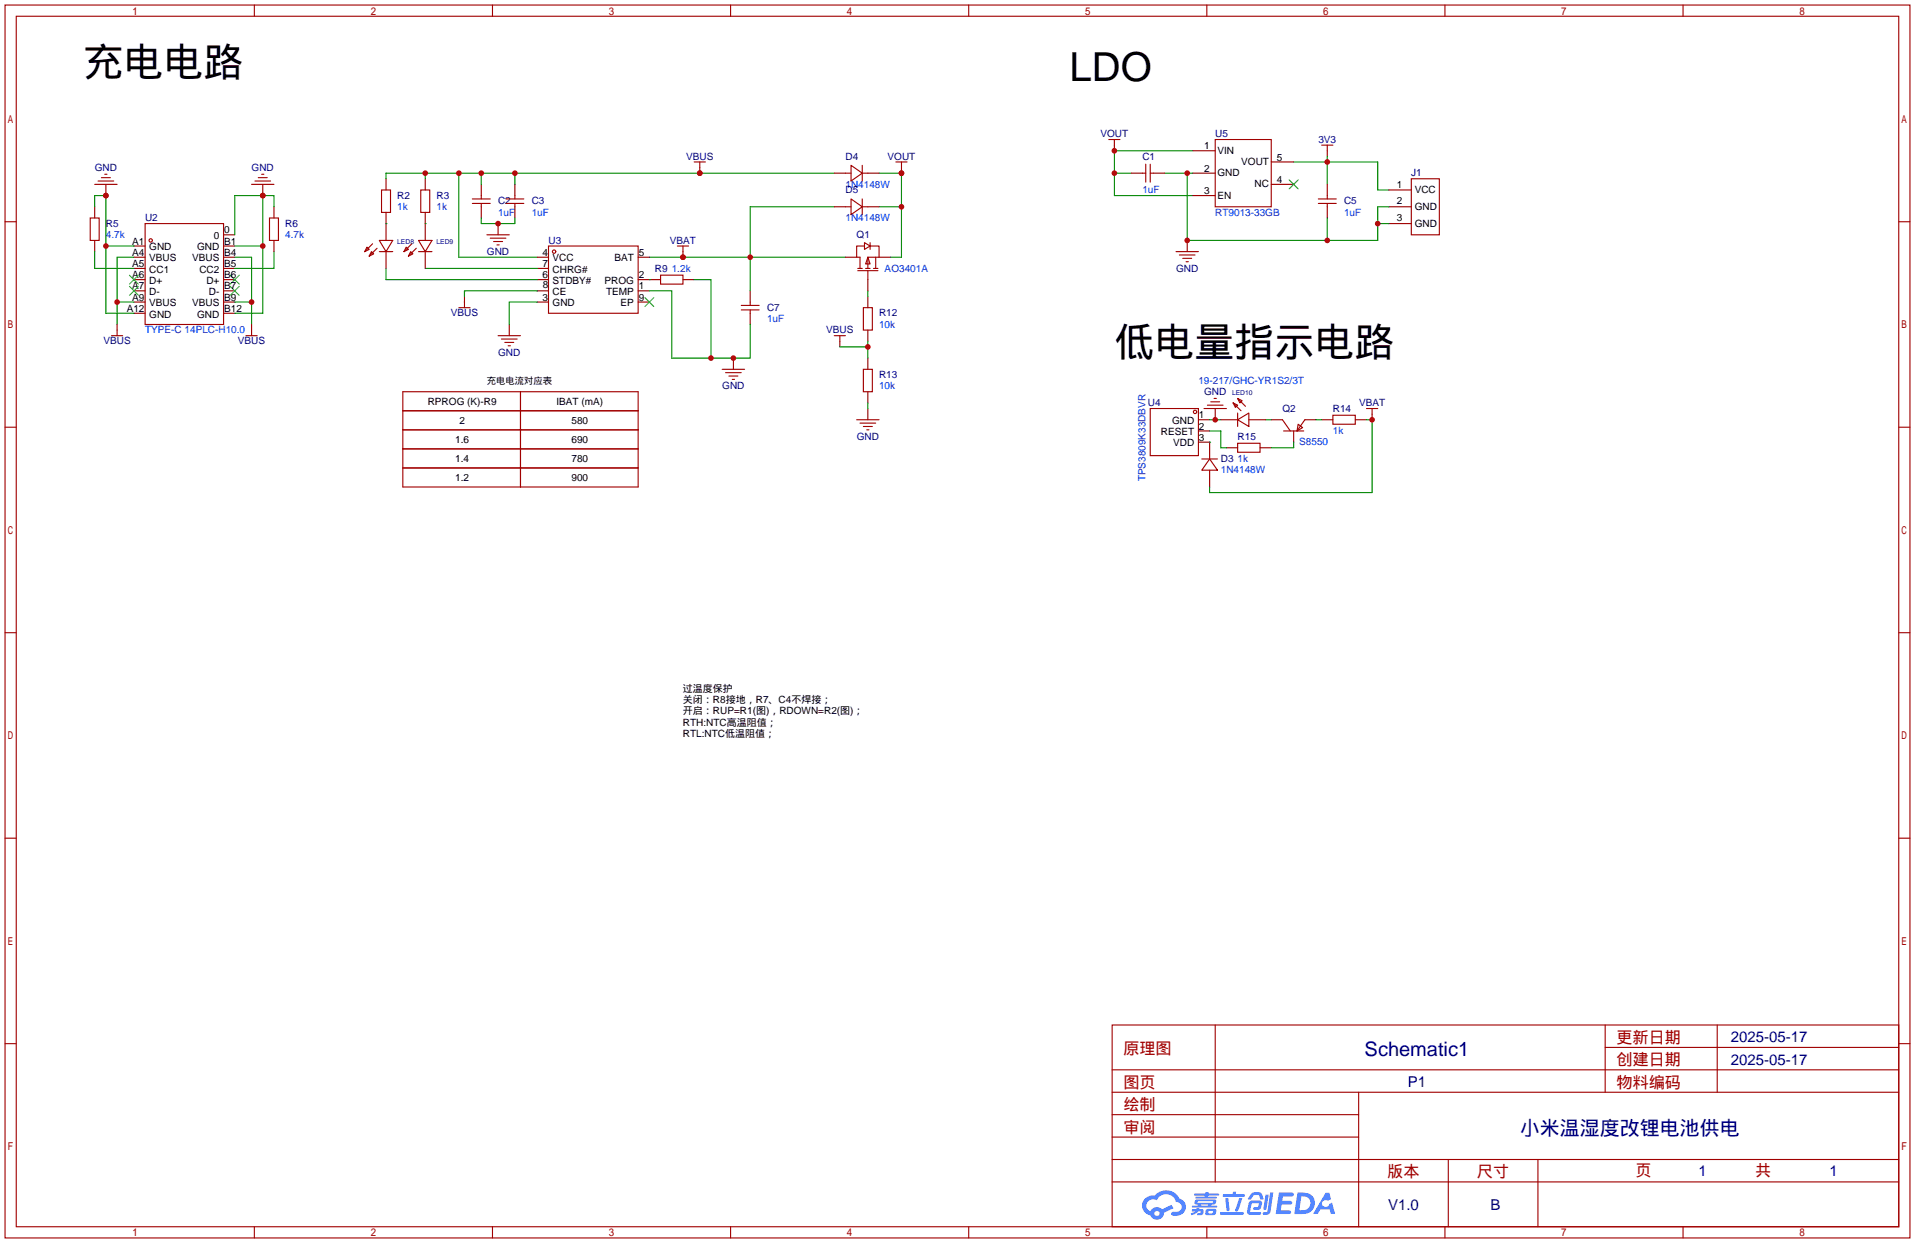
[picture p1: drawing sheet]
<svg xmlns="http://www.w3.org/2000/svg" width="434mm" height="282mm" viewBox="0 0 434 282" stroke-linecap="round" stroke-linejoin="round" font-family="sans-serif">
<g fill="none" stroke="#a10000" stroke-width=".25">
<path d="M1.1 1.1h431.8v279.4h-431.8zM3.7 3.7h426.7v274.3h-426.7zM57.7 1.1v2.6M111.6 1.1v2.6M165.6 1.1v2.6M219.6 1.1v2.6M273.6 1.1v2.6M327.5 1.1v2.6M381.5 1.1v2.6M1.1 50.2h2.6M430.4 50.2h2.5M1.1 96.8h2.6"/>
<path d="M430.4 96.8h2.5M1.1 143.4h2.6M430.4 143.4h2.5M1.1 189.9h2.6M430.4 189.9h2.5M1.1 236.5h2.6M252.1 232.3h178.3v45.7h-178.3zM275.5 232.3v35.5M363.9 232.3v15.2M363.9 237.4h66.5M389.3 232.3v15.2M430.4 236.5h2.5"/>
<path d="M252.1 252.6h55.9M252.1 247.5h178.3M252.1 257.7h55.9M252.1 242.4h178.3M308 247.5v30.5M57.7 278v2.5M111.6 278v2.5M165.6 278v2.5M219.6 278v2.5M252.1 267.8h178.3M252.1 262.8h178.3M273.6 278v2.5"/>
<path d="M327.5 278v2.5M328.3 262.8v15.2M348.6 262.8v15.2M381.5 278v2.5"/>
</g>
<g fill="#5487ff">
<path d="M289.9 270.3h2.7a.48 .48 0 0 1 .7 .4 .48 .48 0 0 1-.7 .4h-1.8l-.2 1h1.9a.43 .43 0 0 1 .4 .5 .43 .43 0 0 1-.4 .4h-2l-.2 1.3h1.7a.45 .45 0 0 1 .6 .2 .45 .45 0 0 1-.2 .6h-3.2z"/>
<path d="M300.5 270.3h.8l.4 1.4-.7 .4a.84 .84 0 0 0-1.2 .2 .84 .84 0 0 0 .3 1.2 .84 .84 0 0 0 1.2-.4v-.3l.6-.3 .7 2.6h-.9l-.3-1h-2.1l-.6 1h-1.1z"/>
<path d="M286.9 270.7h.7l-.5 3.2a.36 .36 0 0 1-.4 .3 .36 .36 0 0 1-.3-.3z"/>
<path d="M287.9 270.2h.7l-.6 4.3a1.13 1.13 0 0 1-1.8 .6l.2-.4h.8l.1-.2z"/>
<path d="M283.6 270.5l.6-.3h1a.77 .77 0 0 1 .9 .5l.3 1-.2 .1h-.5l-.3-.9-.2-.1-1 .1-.7 .9h-.6z"/>
<path d="M283.2 272.4l.5-.3 1.7-.1a.81 .81 0 0 1 .7 .6 .81 .81 0 0 1-.2 .8 .81 .81 0 0 1-.9 .8h-.7a.32 .32 0 0 1-.3-.4 .32 .32 0 0 1 .4-.2l.8-.1 .2-.8h-1.7l-.3 1.9 2.2 .1a.32 .32 0 0 1 .3 .3 .32 .32 0 0 1-.4 .3h-2.3l-.4-.3-.1-.5z"/>
<path d="M276.6 274.7h5a.33 .33 0 0 1 .4 .3 .33 .33 0 0 1-.4 .3h-4.9l-.1-.1z"/>
<path d="M280.9 271.5h.7l-.6 2a.98 .98 0 0 1-.7 1l-.3-.3z"/>
<path d="M277.7 271.5h.7l.3 2.6a.34 .34 0 0 1-.3 .4 .34 .34 0 0 1-.4-.3z"/>
<path d="M277.2 270.6h2.2l.2-.5h.6l-.1 .5h1.8a.32 .32 0 0 1 .3 .4 .32 .32 0 0 1-.4 .3h-4.5l-.1-.2z"/>
<path d="M270.2 274h.9l.1-.2h.7l-.1 .2 .9 .1 .1 .1-.1 1-1.3 .2v-.4l.6-.1 .1-.3a.68 .68 0 0 0-.9 .3l-1.1 .5-.2-.4 1-.5h-.8z"/>
<path d="M270.8 270.5h2.4l.1-.3 .7-.1-.1 .4h2.2l.3 .3-.3 .2h-2.2l-.1 .2h1.8l.2 .2-.2 .2h-4.5l-.1-.4h2.1v-.2h-2.2l-.2-.2z"/>
<path d="M294.1 270.3l-.7 4.8h1.7a2.5 2.5 0 0 0 3-2.5 2.5 2.5 0 0 0-3.1-2.3zM295 271.1a1.65 1.65 0 0 1 2 1.7 1.65 1.65 0 0 1-2.1 1.5h-.4z"/>
<path d="M270.9 272l-.1 .8 .7 .2v.2h-1.3l.1 .5h5.4l.2-.2-.2-.3h-1.2l.2-.2a.7 .7 0 0 0 .9-.3 .7 .7 0 0 0-.1-.8l-4.1-.1zM271.5 272.2l3.5 .1-.2 .3h-3.2zM272.2 273h1.7l-.1 .2h-1.5z"/>
<path d="M273.4 274.1a1.05 1.05 0 0 0-.1 1.2 2.91 2.91 0 0 0 2.2-.1 .98 .98 0 0 0 .1-1.2l-1.7-.1zM274 274.4h.8l.1 .4-.2 .2-.8-.1z"/>
<path d="M259.6 271.6a2.23 2.23 0 0 0-.6 2.3 2.23 2.23 0 0 0 1.8 1.5 1.58 1.58 0 0 0 1.7 1 1.58 1.58 0 0 0 1.3-1.5l2.2-1.1-.5-.8-2.1 1.1a1.65 1.65 0 0 0-2.6 .4 1.47 1.47 0 0 1-.7-2.1 1.47 1.47 0 0 1 2.1-.4 2.3 2.3 0 0 1 2.4-1.4 2.3 2.3 0 0 1 2 1.8 1.12 1.12 0 0 1 1.3 1 1.12 1.12 0 0 1-1.1 1.2h-.8a.45 .45 0 0 0-.5 .4 .45 .45 0 0 0 .4 .5 2.21 2.21 0 0 0 2.3-.6 2.21 2.21 0 0 0 .5-2.2 2.13 2.13 0 0 0-1.4-1.1 3.3 3.3 0 0 0-5.5-.7l-1.2 .1zM261.7 275a.57 .57 0 0 1 1.1 0 .57 .57 0 0 1-1.1 0z"/>
</g>
<g fill="none" stroke="#a10000" stroke-width=".25">
<path d="M32.9 50.7h17.8v22.8h-17.8zM86.5 43.1h2v5h-2zM95.4 43.1h2v5h-2zM107.1 45.1h4M107.1 46.1h4M109.1 44.3v.8M109.1 46.1v.8M114.7 45.1h4M114.7 46.1h4M116.7 44.3v.8M116.7 46.1v.8M149.7 62.4h5.1v2h-5.1z"/>
<path d="M168 70.2h4.1M168 69.2h4.1M170.1 68.5v.7M170.1 70.2v.8M189.1 76.1h2.5M190.4 76.1v1.2M195.7 69.7h2v5.1h-2zM163.7 83.7h5.1M164.5 84.5h3.5M165.2 85.2h2.1M166 86h.5M195.7 83.7h2v5.1h-2z"/>
<circle cx="34.2" cy="54.5" r=".38"/>
</g>
<g fill="none" stroke="#870000" stroke-width=".25">
<path d="M30.4 55.8h2.5M30.4 58.3h2.5M50.7 55.8h2.5M50.7 58.3h2.5M50.7 53.2h2.5M87.5 40.5v2.6M87.5 48.1v2.6M96.4 40.5v2.6M96.4 48.1v2.6M109.1 41.8v2.5M109.1 46.9v2.5M116.7 41.8v2.5"/>
<path d="M116.7 46.9v2.5M30.4 60.8h2.5M30.4 63.4h2.5M30.4 65.9h2.5M30.4 68.5h2.5M30.4 71h2.5M50.7 60.8h2.5M50.7 63.4h2.5M50.7 65.9h2.5M50.7 68.5h2.5M50.7 71h2.5M147.2 63.4h2.5"/>
<path d="M154.8 63.4h2.6M170.1 65.9v2.6M170.1 71v2.5M190.4 77.3v1.3M196.7 67.2v2.5M196.7 74.8v2.5M166.2 81.2v2.5M196.7 81.2v2.5M196.7 88.8v2.5"/>
</g>
<path d="M29.3 62.4l2.1 2M29.3 64.9l2.1 2M31.4 62.4l-2.1 2M31.4 64.9l-2.1 2M52.2 62.4l2 2M52.2 64.9l2 2M54.2 62.4l-2 2M54.2 64.9l-2 2" fill="none" stroke="#3c3" stroke-width=".25"/>
<path d="M190.4 78.6h6.3M196.7 65.9v1.3M196.7 77.3v3.9" fill="none" stroke="#008700" stroke-width=".25"/>
<circle cx="196.7" cy="78.6" r=".63" fill="#c00"/>
<path d="M196.7 92.6v2.5" fill="none" stroke="#870000" stroke-width=".25"/>
<path d="M194.2 95.1h5.1M194.9 95.9h3.6M195.7 96.6h2M196.5 97.4h.5" fill="none" stroke="#a10000" stroke-width=".25"/>
<path d="M96.4 39.2v1.3M104 39.2v19.1h17.8M109.1 39.2v2.6M116.7 39.2v2.6M189.1 39.2h-101.6v1.3M196.7 91.3v1.3" fill="none" stroke="#008700" stroke-width=".25"/>
<g fill="#c00">
<circle cx="158.6" cy="39.2" r=".63"/>
<circle cx="96.4" cy="39.2" r=".63"/>
<circle cx="104" cy="39.2" r=".63"/>
<circle cx="109.1" cy="39.2" r=".63"/>
<circle cx="116.7" cy="39.2" r=".63"/>
</g>
<path d="M158.6 38v1.2" fill="none" stroke="#870000" stroke-width=".25"/>
<circle cx="158.6" cy="39.2" r=".63" fill="#c00"/>
<path d="M157.4 36.7h2.5M158.6 36.7v1.3M110.4 53.2h5M111.1 54h3.6M111.9 54.7h2M112.6 55.5h.6" fill="none" stroke="#a10000" stroke-width=".25"/>
<path d="M112.9 50.7v2.5" fill="none" stroke="#870000" stroke-width=".25"/>
<path d="M109.1 49.4v1.3h7.6v-1.3" fill="none" stroke="#008700" stroke-width=".25"/>
<circle cx="112.9" cy="50.7" r=".63" fill="#c00"/>
<path d="M199.3 39.2h5v19.1h-2.5M199.3 46.9h5" fill="none" stroke="#008700" stroke-width=".25"/>
<g fill="#c00">
<circle cx="204.3" cy="46.9" r=".63"/>
<circle cx="204.3" cy="39.2" r=".63"/>
</g>
<path d="M147.2 58.3h44.4M189.1 46.9h-19v19" fill="none" stroke="#008700" stroke-width=".25"/>
<g fill="#c00">
<circle cx="170.1" cy="58.3" r=".63"/>
<circle cx="154.8" cy="58.3" r=".63"/>
</g>
<path d="M204.3 38v1.2" fill="none" stroke="#870000" stroke-width=".25"/>
<circle cx="204.3" cy="39.2" r=".63" fill="#c00"/>
<path d="M203.1 36.7h2.5M204.3 36.7v1.3" fill="none" stroke="#a10000" stroke-width=".25"/>
<path d="M154.8 57v1.3" fill="none" stroke="#870000" stroke-width=".25"/>
<circle cx="154.8" cy="58.3" r=".63" fill="#c00"/>
<g fill="none" stroke="#a10000" stroke-width=".25">
<path d="M124.3 55.8h20.4v15.2h-20.4zM153.5 55.8h2.6M154.8 55.8v1.2M104 69.7h2.6M105.3 68.5v1.2M112.9 76.1h5.1M113.7 76.8h3.5M114.4 77.6h2.1M115.2 78.4h.5M91.3 88.8h53.4v21.6h-53.4zM91.3 93.1h53.4M91.3 97.4h53.4"/>
<path d="M118 88.8v21.6M91.3 101.7h53.4M91.3 106h53.4"/>
<circle cx="125.6" cy="57" r=".38"/>
</g>
<path d="M121.8 58.3h2.5M144.7 58.3h2.5M105.3 67.2v1.3M115.4 73.5v2.6M121.8 65.9h2.5M121.8 63.4h2.5M121.8 68.5h2.5M121.8 60.8h2.5M144.7 65.9h2.5M144.7 63.4h2.5M144.7 68.5h2.5" fill="none" stroke="#870000" stroke-width=".25"/>
<path d="M146.2 67.4l2 2.1M148.2 67.4l-2 2.1" fill="none" stroke="#3c3" stroke-width=".25"/>
<path d="M87.5 60.8v2.6h34.3M96.4 60.8h25.4M121.8 65.9h-16.5v1.3M121.8 68.5h-6.4v5M147.2 63.4h.1M147.2 65.9h5.1v15.3h17.8v-7.7M157.4 63.4h3.8v17.8" fill="none" stroke="#008700" stroke-width=".25"/>
<g fill="#c00">
<circle cx="161.2" cy="81.2" r=".63"/>
<circle cx="166.2" cy="81.2" r=".63"/>
</g>
<path d="M53.2 55.8h6.4M59.6 44.3v26.7h-6.4M62.1 46.9v-2.6h-8.9v8.9M62.1 57v3.8h-8.9" fill="none" stroke="#008700" stroke-width=".25"/>
<path d="M62.1 46.9v2.5M62.1 54.5v2.5" fill="none" stroke="#870000" stroke-width=".25"/>
<path d="M61.1 49.4h2v5.1h-2z" fill="none" stroke="#a10000" stroke-width=".25"/>
<g fill="#c00">
<circle cx="59.6" cy="44.3" r=".63"/>
<circle cx="59.6" cy="55.8" r=".63"/>
</g>
<path d="M59.6 41.8v2.5" fill="none" stroke="#870000" stroke-width=".25"/>
<circle cx="59.6" cy="44.3" r=".63" fill="#c00"/>
<path d="M59.3 39.5h.5M57 41.8h5.1M57.8 41h3.5M58.5 40.3h2.1" fill="none" stroke="#a10000" stroke-width=".25"/>
<path d="M53.2 58.3h3.8v15.2M53.2 68.5h3.8" fill="none" stroke="#008700" stroke-width=".25"/>
<circle cx="57" cy="68.5" r=".63" fill="#c00"/>
<path d="M21.5 46.9v2.5M21.5 54.5v2.5M57 73.5v1.3" fill="none" stroke="#870000" stroke-width=".25"/>
<path d="M20.4 49.4h2.1v5.1h-2.1zM55.8 76.1h2.5M57 74.8v1.3" fill="none" stroke="#a10000" stroke-width=".25"/>
<path d="M21.5 46.9v-2.6h2.5v26.7h6.4M24 55.8h6.4" fill="none" stroke="#008700" stroke-width=".25"/>
<g fill="#c00">
<circle cx="24" cy="44.3" r=".63"/>
<circle cx="24" cy="55.8" r=".63"/>
</g>
<path d="M24 41.8v2.5" fill="none" stroke="#870000" stroke-width=".25"/>
<circle cx="24" cy="44.3" r=".63" fill="#c00"/>
<path d="M23.7 39.5h.6M21.5 41.8h5M22.2 41h3.6M23 40.3h2" fill="none" stroke="#a10000" stroke-width=".25"/>
<path d="M30.4 58.3h-3.9v15.2M26.5 68.5h3.9" fill="none" stroke="#008700" stroke-width=".25"/>
<circle cx="26.5" cy="68.5" r=".63" fill="#c00"/>
<path d="M252.6 32.9v1.3M300.9 34.2v1.2M191.6 58.3h2.6M199.3 58.3h2.5M269.1 54.5v2.5M26.5 73.5v1.3M196.7 63.4v2.5" fill="none" stroke="#870000" stroke-width=".25"/>
<g fill="none" stroke="#a10000" stroke-width=".25">
<path d="M251.3 31.6h2.6M252.6 31.6v1.3M299.6 32.9h2.5M300.9 32.9v1.3M196 55l1.2 .8-1.2 .7zM196 55.8h-1.8v2.5h.7v2.5M196.7 58.3l.5 1.5h-1zM197.2 55.8h2.1v2.5h-2.6v2.5M197.2 55v1.5M198.5 58.3v2.5M266.6 57h5.1M267.3 57.8h3.6"/>
<path d="M268.1 58.5h2M268.9 59.3h.5M25.3 76.1h2.5M26.5 74.8v1.3M194.4 61.3h4.6M194.4 60.8h1.1M196.2 60.8h1M196.7 61.3v2.1M198 60.8h1"/>
</g>
<path d="M293.2 36.7h19.1v6.4h2.5M300.9 35.4v6.4M21.5 57v3.8h8.9" fill="none" stroke="#008700" stroke-width=".25"/>
<circle cx="300.9" cy="36.7" r=".63" fill="#c00"/>
<g fill="none" stroke="#870000" stroke-width=".25">
<path d="M300.9 41.8v2.5M300.9 46.9v2.5M271.7 95.1h2.5M271.7 97.7h2.5M288.2 95.1h2.5M293.2 97.7v2.5M295.8 95.1h2.5M299.6 95.1h2.5M307.2 95.1h2.6M311 93.9v1.2M271.7 100.2h2.5v2.5M274.2 107.8v2.6"/>
<path d="M278 101.5h2.5M285.6 101.5h2.6"/>
</g>
<g fill="none" stroke="#a10000" stroke-width=".25">
<path d="M298.8 45.1h4.1M298.8 46.1h4.1M300.9 44.3v.8M300.9 46.1v.8M260.7 92.6h11v10.7h-11zM290.7 95.1l1.8 2.6M291 97.7h4.5M294.3 96.1l1 .8-1.3 .8zM295.8 95.1l-1.8 2.6M302.1 94.1h5.1v2h-5.1zM272.4 104h3.6M274.2 104l1.8 2.6h-3.6z"/>
<path d="M274.2 102.7v1.3M274.2 106.6v1.2M280.5 100.5h5.1v2h-5.1z"/>
<circle cx="270.9" cy="93.3" r=".38"/>
</g>
<path d="M274.2 95.1h2.5M274.2 97.7h2.5v3.8h1.3M286.9 95.1h1.3M298.3 95.1h1.3M309.8 95.1h1.2v16.5h-36.8v-1.2M274.2 100.2h.1M293.2 100.2v1.3h-5" fill="none" stroke="#008700" stroke-width=".25"/>
<circle cx="311" cy="95.1" r=".63" fill="#c00"/>
<g fill="none" stroke="#a10000" stroke-width=".25">
<path d="M191.6 39.2h1.3M192.9 37.5l2.6 1.7-2.6 1.8zM195.5 39.2h1.2M195.5 37.5v3.5M83.2 56l.5 .5-1 .5zM84.2 57l.5 .5-1 .5zM84.5 55.2l-1.8 1.8M85.5 56.3l-1.8 1.7M86 54.5h3l-1.5 2.5zM86 57h3M92.1 56l.5 .5-1 .5zM93.1 57l.5 .5-1 .5z"/>
<path d="M93.3 55.2l-1.7 1.8M94.4 56.3l-1.8 1.7M94.9 54.5h3l-1.5 2.5zM94.9 57h3M191.6 46.9h1.3M192.9 45.1l2.6 1.8-2.6 1.7zM195.5 45.1v3.5M195.5 46.9h1.2M319.9 40.5h6.4v12.7h-6.4zM279.5 91.3l1 .5-.5 .5zM279.5 91.3l1.8 1.8M280.5 95.1l2.6-1.5v3z"/>
<path d="M280.5 90.3l1.1 .5-.5 .5zM280.5 90.3l1.8 1.8M280.5 93.6v3M309.8 92.6h2.5M311 92.6v1.3"/>
</g>
<g fill="none" stroke="#870000" stroke-width=".25">
<path d="M189.1 39.2h2.5M196.7 39.2h2.6M87.5 50.7v3.8M87.5 57v3.8M96.4 50.7v3.8M96.4 57v3.8M189.1 46.9h2.5M196.7 46.9h2.6M314.8 46.9h5.1M314.8 43.1h5.1M314.8 50.7h5.1M276.7 95.1h3.8"/>
<path d="M283.1 95.1h3.8"/>
</g>
<path d="M264 39.2h6.4M269.1 39.2v15.3h43.2v-7.6h2.5M87.5 50.7h.1M96.4 50.7h.1M300.9 49.4v5.1M312.3 50.7h2.5" fill="none" stroke="#008700" stroke-width=".25"/>
<g fill="#c00">
<circle cx="300.9" cy="54.5" r=".63"/>
<circle cx="312.3" cy="50.7" r=".63"/>
<circle cx="269.1" cy="39.2" r=".63"/>
<circle cx="269.1" cy="54.5" r=".63"/>
</g>
<path d="M252.6 39.2h3.8M270.4 34.2h-17.8v10.1h17.8" fill="none" stroke="#008700" stroke-width=".25"/>
<g fill="#c00">
<circle cx="252.6" cy="34.2" r=".63"/>
<circle cx="252.6" cy="39.2" r=".63"/>
</g>
<path d="M256.4 39.2h2.6M261.5 39.2h2.5M270.4 39.2h5.1M270.4 34.2h5.1M288.2 36.7h5M270.4 44.3h5.1M288.2 41.8h5M275.5 92.6v2.5" fill="none" stroke="#870000" stroke-width=".25"/>
<path d="M259 39.2h.7M259.7 37.2v4.1M260.7 37.2v4.1M260.7 39.2h.8M275.5 31.6h12.7v15.3h-12.7z" fill="none" stroke="#a10000" stroke-width=".25"/>
<path d="M292.2 40.8l2.1 2M294.3 40.8l-2.1 2" fill="none" stroke="#3c3" stroke-width=".25"/>
<circle cx="275.5" cy="95.1" r=".63" fill="#c00"/>
<path d="M272.9 92.6h5.1M273.7 91.8h3.5M274.4 91.1h2.1M275.2 90.3h.5" fill="none" stroke="#a10000" stroke-width=".25"/>
<g font-size="9.1">
<text x="18.9" y="17.1">充电电路</text>
<text x="242.4" y="18.4">LDO</text>
<text x="252.6" y="80.6">低电量指示电路</text>
</g>
<g font-size="4.5" fill="#000080">
<text x="309.3" y="239.4">Schematic1</text>
<text x="344.5" y="257.1">小米温湿度改锂电池供电</text>
</g>
<g font-size="3.7" fill="#a00000">
<text x="254.6" y="238.9">原理图</text>
<text x="366.4" y="236.3">更新日期</text>
<text x="366.4" y="241.4">创建日期</text>
<text x="254.6" y="251.6">绘制</text>
<text x="254.6" y="246.5">图页</text>
<text x="366.4" y="246.5">物料编码</text>
<text x="254.6" y="256.7">审阅</text>
<text x="314.5" y="266.8">版本</text>
<text x="334.8" y="266.8">尺寸</text>
<text x="370.7" y="266.6">页</text>
<text x="397.9" y="266.6">共</text>
</g>
<g font-size="3.4" fill="#000080">
<text x="392.3" y="236.2">2025-05-17</text>
<text x="392.3" y="241.3">2025-05-17</text>
<text x="319.1" y="246.3">P1</text>
<text x="385" y="266.4">1</text>
<text x="414.7" y="266.4">1</text>
<text x="314.6" y="274.3">V1.0</text>
<text x="337.8" y="274.3">B</text>
</g>
<g font-size="2.3" fill="#000080">
<text x="249.5" y="31.1">VOUT</text>
<text x="275.5" y="31.1">U5</text>
<text x="298.8" y="32.3">3V3</text>
<text x="21.5" y="38.7">GND</text>
<text x="57" y="38.7">GND</text>
<text x="155.5" y="36.2">VBUS</text>
<text x="191.6" y="36.2">D4</text>
<text x="201.2" y="36.2">VOUT</text>
<text x="259" y="36.2">C1</text>
<text x="319.9" y="40">J1</text>
<text x="90" y="45">R2</text>
<text x="98.9" y="45">R3</text>
<text x="112.9" y="46.3">C2</text>
<text x="120.5" y="46.3">C3</text>
<text x="191.6" y="43.8">D5</text>
<text x="304.7" y="46.3">C5</text>
<text x="24" y="51.4">R5</text>
<text x="32.9" y="50.1">U2</text>
<text x="64.6" y="51.4">R6</text>
<text x="194.2" y="53.9">Q1</text>
<text x="110.4" y="57.7">GND</text>
<text x="124.3" y="55.2">U3</text>
<text x="151.8" y="55.2">VBAT</text>
<text x="148.5" y="61.6">R9</text>
<text x="266.6" y="61.6">GND</text>
<text x="102.2" y="71.7">VBUS</text>
<text x="173.9" y="70.4">C7</text>
<text x="199.3" y="71.7">R12</text>
<text x="187.3" y="75.5">VBUS</text>
<text x="23.5" y="78.1">VBUS</text>
<text x="53.9" y="78.1">VBUS</text>
<text x="112.9" y="80.6">GND</text>
<text x="163.7" y="88.2">GND</text>
<text x="199.3" y="85.7">R13</text>
<text x="272.9" y="89.5">GND</text>
<text x="260.2" y="92">U4</text>
<text x="290.7" y="93.3">Q2</text>
<text x="302.1" y="93.3">R14</text>
<text x="308.1" y="92">VBAT</text>
<text x="194.2" y="99.7">GND</text>
<text x="280.5" y="99.7">R15</text>
<text x="276.7" y="104.7">D3</text>
</g>
<g font-size="2.3">
<text x="272.9" y="33.9">1</text>
<text x="276" y="34.9">VIN</text>
<text x="272.9" y="38.9">2</text>
<text x="276" y="39.9">GND</text>
<text x="281.4" y="37.4">VOUT</text>
<text x="289.4" y="41.5">4</text>
<text x="289.4" y="36.4">5</text>
<text x="272.9" y="44">3</text>
<text x="276" y="45">EN</text>
<text x="284.4" y="42.5">NC</text>
<text x="316.6" y="42.5">1</text>
<text x="316.6" y="46.3">2</text>
<text x="320.7" y="43.8">VCC</text>
<text x="320.7" y="47.6">GND</text>
<text x="50.8" y="52.9">0</text>
<text x="316.6" y="50.1">3</text>
<text x="320.7" y="51.4">GND</text>
<text x="30" y="55.4">A1</text>
<text x="30" y="58">A4</text>
<text x="33.8" y="56.7">GND</text>
<text x="33.8" y="59.3">VBUS</text>
<text x="43.6" y="59.3">VBUS</text>
<text x="44.7" y="56.7">GND</text>
<text x="48.5" y="54.2">0</text>
<text x="50.8" y="55.4">B1</text>
<text x="50.8" y="58">B4</text>
<text x="122.9" y="58">4</text>
<text x="125.3" y="59.2">VCC</text>
<text x="139.3" y="59.2">BAT</text>
<text x="144.8" y="58">5</text>
<text x="30" y="60.5">A5</text>
<text x="30" y="63.1">A6</text>
<text x="30" y="65.6">A7</text>
<text x="33.8" y="61.8">CC1</text>
<text x="33.8" y="64.3">D+</text>
<text x="45.2" y="61.8">CC2</text>
<text x="46.8" y="64.3">D+</text>
<text x="50.8" y="60.5">B5</text>
<text x="50.8" y="63.1">B6</text>
<text x="50.8" y="65.6">B7</text>
<text x="122.9" y="63.1">6</text>
<text x="122.9" y="60.5">7</text>
<text x="123.1" y="65.4">8</text>
<text x="125.3" y="64.3">STDBY#</text>
<text x="125.3" y="61.8">CHRG#</text>
<text x="137" y="64.3">PROG</text>
<text x="144.8" y="65.6">1</text>
<text x="144.8" y="63.1">2</text>
<text x="28.7" y="70.7">A12</text>
<text x="30" y="68.1">A9</text>
<text x="33.8" y="66.9">D-</text>
<text x="33.8" y="69.4">VBUS</text>
<text x="33.8" y="72">GND</text>
<text x="43.6" y="69.4">VBUS</text>
<text x="44.7" y="72">GND</text>
<text x="47.3" y="66.9">D-</text>
<text x="50.8" y="68.1">B9</text>
<text x="50.8" y="70.7">B12</text>
<text x="122.9" y="68.1">3</text>
<text x="125.3" y="69.4">GND</text>
<text x="125.3" y="66.9">CE</text>
<text x="137.4" y="66.9">TEMP</text>
<text x="140.7" y="69.4">EP</text>
<text x="144.8" y="68.1">9</text>
<text x="97" y="91.8">RPROG (K)-R9</text>
<text x="126.2" y="91.8">IBAT (mA)</text>
<text x="271.8" y="94.8">1</text>
<text x="103.2" y="100.4">1.6</text>
<text x="104.1" y="96.1">2</text>
<text x="129.6" y="96.1">580</text>
<text x="129.6" y="100.4">690</text>
<text x="263.2" y="98.6">RESET</text>
<text x="265.7" y="96.1">GND</text>
<text x="265.9" y="101.2">VDD</text>
<text x="271.8" y="97.4">2</text>
<text x="271.8" y="99.9">3</text>
<text x="103.2" y="104.7">1.4</text>
<text x="129.6" y="104.7">780</text>
<text x="103.2" y="109">1.2</text>
<text x="129.6" y="109">900</text>
<text x="154.8" y="156.8">过温度保护</text>
<text x="154.8" y="159.3">关闭：R8接地，R7、C4不焊接；</text>
<text x="154.8" y="161.9">开启：RUP=R1(图)，RDOWN=R2(图)；</text>
<text x="154.8" y="164.4">RTH:NTC高温阻值；</text>
<text x="154.8" y="167">RTL:NTC低温阻值；</text>
</g>
<g font-size="2.3" fill="#00f">
<text x="90" y="47.6">1k</text>
<text x="98.9" y="47.6">1k</text>
<text x="191.6" y="42.5">1N4148W</text>
<text x="259" y="43.8">1uF</text>
<text x="24" y="53.9">4.7k</text>
<text x="64.6" y="53.9">4.7k</text>
<text x="112.9" y="48.9">1uF</text>
<text x="120.5" y="48.9">1uF</text>
<text x="191.6" y="50.1">1N4148W</text>
<text x="275.5" y="48.9">RT9013-33GB</text>
<text x="304.7" y="48.9">1uF</text>
<text x="152.3" y="61.6">1.2k</text>
<text x="200.5" y="61.6">AO3401A</text>
<text x="32.9" y="75.5">TYPE-C 14PLC-H10.0</text>
<text x="173.9" y="73">1uF</text>
<text x="199.3" y="74.3">10k</text>
<text x="199.3" y="88.2">10k</text>
<text x="271.7" y="87">19-217/GHC-YR1S2/3T</text>
<text x="294.5" y="100.9">S8550</text>
<text x="302.1" y="98.4">1k</text>
<text x="276.7" y="107.3">1N4148W</text>
<text x="280.5" y="104.7">1k</text>
<text x="259.7" y="109.1" transform="rotate(-90 259.7 109.1)">TPS3809K33DBVR</text>
</g>
<text font-size="2.1" x="110.4" y="87">充电电流对应表</text>
<g font-size="1.5" fill="#000080">
<text x="90" y="55.2">LED8</text>
<text x="98.9" y="55.2">LED9</text>
<text x="279.3" y="89.5">LED10</text>
</g>
</svg>
